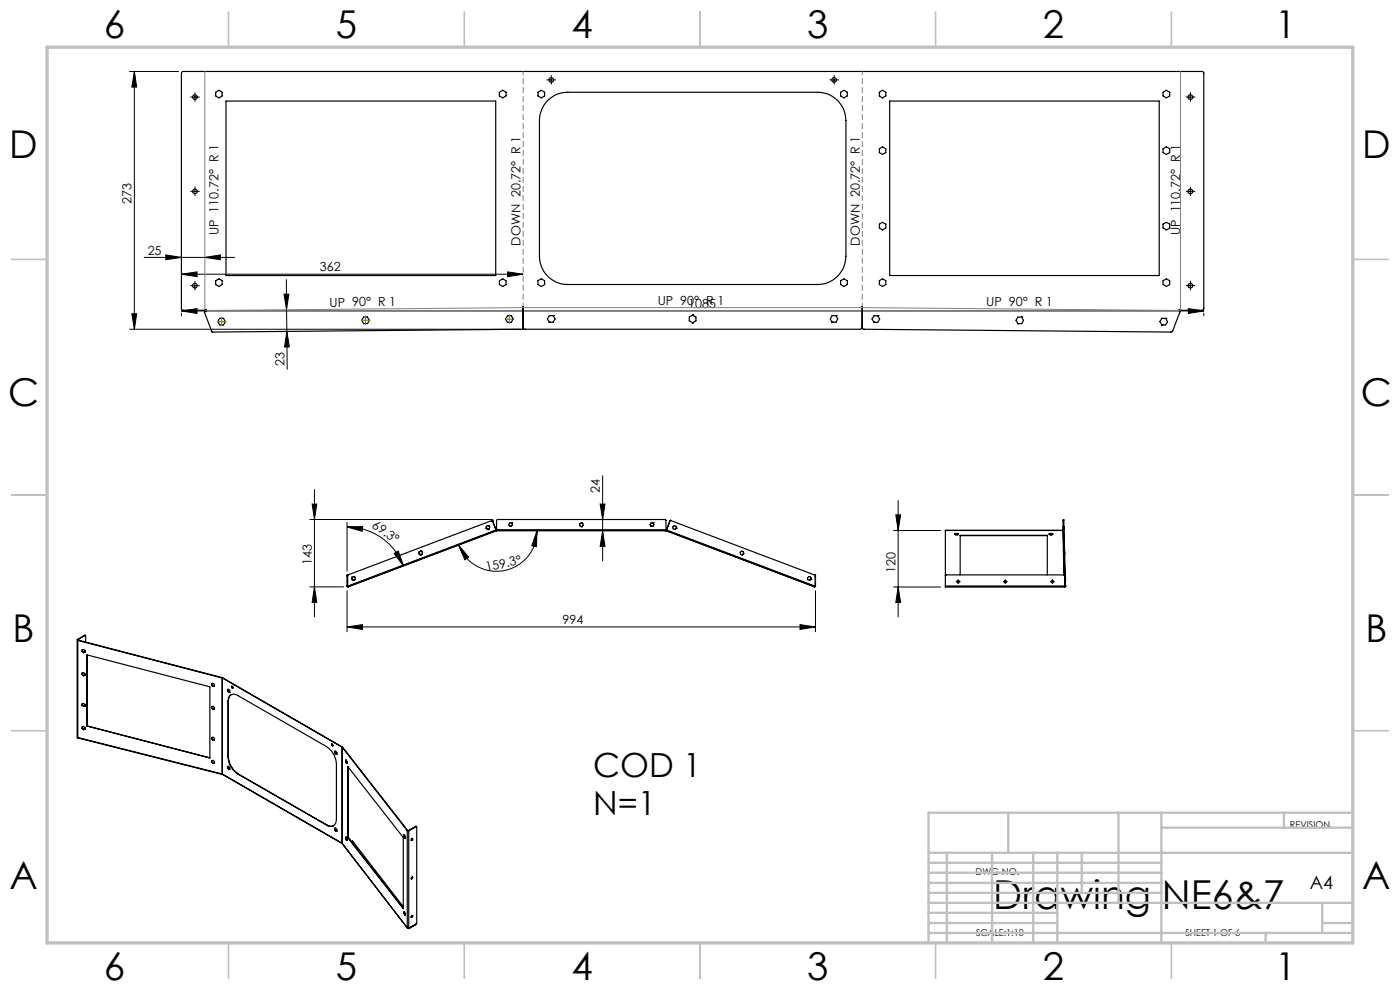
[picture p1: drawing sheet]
<svg xmlns="http://www.w3.org/2000/svg" width="297mm" height="210mm" viewBox="0 0 297 210" stroke-linecap="round" stroke-linejoin="round" font-family="sans-serif">
<g fill="none" stroke="#000" stroke-width=".25">
<path d="M38.6 15.3l216.5-.1 .3 .2v50.2l-.3 .2h-4.6l-.3-.2 .2 .5-1.6 4.1-.3 .2-65.3-.6-.3-.3 .1-4.5-.1 4.5-.3 .3h-71.3l-.3-.3-.1-4.5v4.8l-65.9 .6-1.6-4.2 .3-.1v-.5l-.5 .2h-4.3l-.4-.3zM45.8 19.6l.7-.5 .6 .5v.7l-.6 .5-.7-.5zM105.9 19.6l.7-.5 .8 .5v.7l-.8 .5-.7-.5zM114.1 19.6l.7-.5 .7 .5v.7l-.7 .5-.7-.5zM178.3 19.6l.7-.5 .7 .5v.7l-.7 .5-.7-.5zM186.5 19.6l.7-.5 .7 .5v.7l-.7 .5-.7-.5zM246.7 19.6l.7-.5 .7 .5v.7l-.7 .5-.7-.5zM47.9 21.4h57.3v37h-57.3zM116.2 21.3l.5-.4a5.8 5.8 0 0 1 3.7-1.3h53a6 6 0 0 1 6.1 6v28.8a6 6 0 0 1-6.1 6h-53a6 6 0 0 1-6-6v-28.8a6.3 6.3 0 0 1 1.8-4.3zM186.5 31.6l.7-.5 .7 .5v.8l-.7 .4-.7-.4zM188.7 21.4h57.2v37h-57.2zM246.7 31.6l.7-.5 .7 .5v.8l-.7 .4-.7-.4z"/>
<path d="M45.8 59.5l.7-.3 .6 .3v.9l-.6 .4-.7-.4zM105.9 59.5l.7-.3 .8 .3v.9l-.8 .4-.7-.4zM114.1 59.5l.7-.3 .7 .3v.9l-.7 .4-.7-.4zM178.3 59.5l.7-.3 .7 .3v.9l-.7 .4-.7-.4zM186.5 59.5l.7-.3 .7 .3v.9l-.7 .4-.7-.4zM186.5 47.5l.7-.3 .7 .3v.9l-.7 .4-.7-.4zM246.7 47.5l.7-.3 .7 .3v.9l-.7 .4-.7-.4zM246.7 59.5l.7-.3 .7 .3v.9l-.7 .4-.7-.4zM46.6 67.5h.8l.4 .7-.4 .7h-.8l-.4-.7zM77.1 67.3l.8-.1 .5 .7-.4 .7h-.8l-.5-.6zM107.7 67h.8l.4 .7-.4 .7h-.8l-.5-.7zM116.5 68.4h.1"/>
<path d="M117.3 66.9h.1M117.3 66.9l.5 .8-.5 .7h-.8M117.3 66.9h-.8l-.4 .8 .4 .7M146.9 66.8h.1M146.9 68.5h.1M146.9 66.8l-.7 .4v.8l.7 .5M146.9 66.8l.7 .5v.7l-.7 .5M176.5 68.4h.1M177.3 66.9h.1M177.3 66.9h-.8l-.4 .8 .4 .7M177.3 66.9l.4 .8-.4 .7h-.8M185.4 68.4h.1"/>
<path d="M186.2 67h.1M186.2 67h-.8l-.4 .7 .4 .7M186.2 67l.4 .7-.4 .7h-.8M215.9 68.6h.1M216.7 67.3h.1M216.7 67.3l.4 .7-.4 .6h-.8M216.7 67.3h-.8l-.4 .6 .4 .7M246.5 68.9h.1M247.3 67.5h.1M247.3 67.5l.4 .8-.4 .6h-.8M247.3 67.5h-.8l-.4 .7 .4 .7M88.9 117.4h.1"/>
<path d="M88.9 117.4l.3 .3M89.2 117.7h.1M89.3 116.9h.1M89.3 116.9l-.4 .1v.4M89.3 116.9l.3 .2-.1 .5-.3 .1M103.2 112h.1M103.2 112l.2 .3M103.4 112.3h.1M103.5 112.3h.1M103.6 111.5h.1M103.6 111.5l-.4 .1v.4M103.6 111.5l.3 .3-.1 .4-.3 .1"/>
<path d="M104.3 110.4l-30.5 11.5-.1 .2M104.3 110.4l.2 .2M104.3 110.4h.1M104.5 110.6h.1M104.5 110.6l.7 1.8M105.2 112.4l.1 .1M105.2 112.4h.1M105.2 112.4l-31.5 11.9M105.3 112.5v.1M105.3 112.5l-31.5 11.9M105.3 112.6h.1M105.3 112.6l-31.4 11.9"/>
<path d="M105.3 112.5h.1M105.3 112.4v.1M105.3 112.4v-2l.2-.2h35.6l.2 .2v2M105.3 112.6h36M105.3 112.5h36M105.3 112.4h36M108.1 111.6h.1M108.5 110.9h.1M108.5 110.9l.2 .4-.2 .3h-.4M108.5 110.9h-.4l-.2 .4 .2 .3M123.3 111.7h.1M123.3 110.9h.1"/>
<path d="M123.3 110.9l.4 .2v.4l-.4 .2M123.3 110.9l-.3 .2v.4l.3 .2M138.1 111.6h.1M138.5 110.9h.1M138.5 110.9h-.4l-.2 .4 .2 .3M138.5 110.9l.2 .4-.2 .3h-.4M141.3 112.6h.1M141.3 112.5h.1M141.3 112.4v.1M141.3 112.5v.1M141.3 112.6l31.5 11.9M141.4 112.5l-.1 .1"/>
<path d="M141.4 112.5l31.4 11.9M141.4 112.4v.1M141.4 112.4h.1M141.4 112.4l31.4 11.9M142.2 110.4h.1M142.2 110.4l-.8 2M142.2 110.4l30.7 11.6M142.7 111.8l.4-.3 .3 .1 .1 .4-.3 .3-.4-.1zM143.5 112h.1M157.7 117l-.4-.1-.3 .2 .1 .5 .3 .1M157.7 117l.1 .5M157.7 117l.1 .4"/>
<path d="M157.8 117.5l-.4 .2M157.8 117.4v.1M157.8 117.4l-.4 .3M200.6 112.5v11.8M200.6 112.5h24.9M202.7 113.4h.1M202.7 113.4h.4M202.7 113.2h.4M202.7 113.2l-.2 .1 .2 .1M202.7 113.2h.1M202.7 113.2l-.1 .1 .1 .1M203.1 113.4h.1"/>
<path d="M203.1 113.2l.2 .1-.2 .1M203.1 113.2h.1M203.7 113.6h18.5M222.7 113.4h.1M222.7 113.4h.4M222.7 113.2h.4M222.7 113.2l-.2 .1 .2 .1M222.7 113.2h.1M222.7 113.2l-.1 .1 .1 .1M223.1 113.4h.1M223.1 113.2l.2 .1-.2 .1M223.1 113.2h.1"/>
<path d="M225.5 112.5h-24.9M225.5 112.5h.1M225.5 112.5l.2 9.5M225.6 112.4l-.1 .1M225.6 110.4v-.2l.1 .2M225.6 110.4v2M225.6 110.4l.3 11.7M225.6 112.4l.2 9.7M225.6 110.4h.1M225.6 112.2h.1M225.6 111.8h.1M225.6 111.5v.8"/>
<path d="M225.7 110.4l.3 11.7M225.7 117.6h.1M225.7 117.1h.1M225.7 116.9v.8M16.4 135.7v20.7h.1M16.4 135.6l.1 .2M16.4 135.6l.1 .1M16.5 135.7v.1M16.5 135.8v20.6M16.5 135.8l30.6 8M16.5 135.8h.1M16.5 135.8l30.7 7.9"/>
<path d="M17.4 138.2l.1-.3 .2-.1 .4 .2v.4l-.4 .1M17.4 138.2l.3 .3M17.4 138.2l.4 .2M17.8 138.4l-.1 .1M18 134.8h.1M18 134.8l-1.6 .8M18 134.8h.2v1.4M18 134.8l-1.5 .9M18.1 138.3l-.3 .1M18.5 138.9l26 6.8v15.1l-26-6.8zM18.5 138.9v15.1M73.6 122.2v-.3l.1 .3"/>
<path d="M73.6 124.3l.3 .2M73.6 124.3h.1M73.6 122.2h.1M73.6 122.2v2.1M73.7 124.3l.1 .1M73.7 124.3h.1M73.7 122.1v2.3M73.8 124.4l.1 .1M74.6 122.9h.1M74.6 122.9l.3 .2M74.9 123.1h.1M75 122.3h.1"/>
<path d="M75 122.3l-.4 .1v.5M75 122.3l.4 .2-.1 .5-.4 .1M171.3 122.5l.3-.2 .4 .1v.5l-.3 .2-.4-.1zM172 122.9h.1M172.8 124.4v.1M172.8 124.3v.1M172.8 124.3h.2M172.9 122.2v2.1l-.1 .1M172.9 122.2v-.3l.1 .3M172.9 122.2h.1M173 124.3l-.2 .2M173 122.2v2.1"/>
<path d="M200.6 122.2l.1-.3h25l.2 .3M200.6 124.3v.2h25.2M200.6 124.3h25.4l-.2 .2M203.7 121.9v-8.3h18.5v8.3M225.8 124.5h.1M225.9 124.3l-.1 .2M225.9 123.1h.1M225.9 124.3h.1M225.9 124.3l-.1 .1M225.9 123h.1M225.9 122.5h.1M225.9 122.1v2.2"/>
<path d="M225.9 122.1h.1M226 124.3h.1M226 122.1v2.2M16.5 156.4l30.7 7.9M16.5 156.4l30.6 7.8M17.4 143.1l.1-.3 .2-.1 .4 .2v.4l-.4 .1M17.4 149.6l.1-.3 .2-.1 .4 .3v.3l-.4 .1M17.4 154.5l.1-.3 .2-.1 .4 .3v.3l-.4 .1M17.4 154.5l.3 .3M17.4 149.6l.3 .3M17.4 143.1l.3 .3M17.4 143.1l.4 .2"/>
<path d="M17.4 149.6l.4 .2M17.4 154.5l.4 .2M17.8 143.3l-.1 .1M17.8 149.8l-.1 .1M17.8 154.7l-.1 .1M18.1 143.2l-.3 .1M18.1 149.7l-.3 .1M18.1 154.6l-.3 .1M18.5 154h.1M18.5 154l26 6.8M44.9 145.3v-.3l.3-.1 .3 .3v.3l-.3 .1M44.9 150.2v-.3l.3-.1 .3 .3v.3l-.3 .1"/>
<path d="M44.9 156.8v-.4h.3l.3 .2v.3M44.9 156.8l.3 .2M44.9 150.2l.3 .3M44.9 145.3l.3 .3M44.9 145.3h.1M44.9 145v.3M44.9 149.9v.3M44.9 156.4v.3M44.9 145.3l.3 .2M44.9 150.2h.1M44.9 156.7v.1M44.9 156.7l.3 .3"/>
<path d="M45.2 145.5v.1M45.2 150.5h.1M45.2 157h.1M45.5 156.9l-.3 .1M45.5 145.5h-.3M45.5 150.4l-.3 .1M47.1 143.8h.1M47.1 143.8v20.4M47.2 143.7v.1M47.2 143.8l25.4 14.7M47.2 143.7l-.1 .1M47.2 143.8h.1"/>
<path d="M48.3 146.6v-.3l.2-.1 .3 .3v.4h-.3M48.3 146.6l.2 .3M48.3 146.5v.1M48.3 146.3v.2M48.3 146.5l.3 .4M48.4 148.8a1.28 1.28 0 0 1 .6-1.4 1.28 1.28 0 0 1 1.5 .2l18.8 10.8a4.8 4.8 0 0 1 2.1 3.6v11.8a1.28 1.28 0 0 1-.7 1.4 1.28 1.28 0 0 1-1.4-.2M48.4 148.8v11.7M48.4 148.7v.1M48.4 148.7v11.8M48.6 146.9h-.1M48.6 146.9h.2M49 147.4l-.4 .4-.2 .9"/>
<path d="M49.1 145.6l.1-.1a.21 .21 0 0 1 .2 .2 .21 .21 0 0 1-.2 .3zM49.2 145.5l.2 .5M70.3 157.8l.3 .1v.3a.24 .24 0 0 1-.3-.1 .24 .24 0 0 1 0-.3zM70.4 157.8l.2 .4M71 159.7v-.3l.2-.1 .3 .4v.3M71 159.7l.2 .3M71 159.7h.1M71 159.3v.4M71 159.7l.3 .2M71.3 159.9l-.1 .1M71.3 159.9h.2M71.5 160h-.3"/>
<path d="M72.6 158.5h.1M72.6 158.5v20.3M72.6 158.5l13.8 17.7M72.6 158.5v20.4M72.7 158.5l13.8 17.7M44.9 161.7v-.3l.3-.1 .3 .2v.3l-.3 .1M44.9 161.7l.3 .2M44.9 161.4v.2M44.9 161.6v.1M44.9 161.6l.3 .3M45.2 161.9h.1M45.5 161.8l-.3 .1"/>
<path d="M47.1 164.2h.1M47.2 164.2l25.4 14.8M47.2 164.2l25.4 14.6M48.3 162.9v-.3h.2l.3 .3v.3h-.3M48.3 162.9l.2 .3M48.3 162.6v.3M48.3 162.9h.1M48.3 162.9l.3 .3M48.4 160.5a4.8 4.8 0 0 0 2.1 3.7M48.4 160.5a4.8 4.8 0 0 0 2.2 3.7M48.4 160.5h.1M48.6 163.2h-.1"/>
<path d="M48.8 163.2h-.2M50.5 164.2l18.8 10.8M50.6 164.2h-.1M50.6 164.2l18.7 10.8M69.3 175l.7 .3 .8-.2M69.3 175h.1M71 176v-.3h.2l.3 .3v.3M71 176l.2 .3M71 175.7v.3M71 176h.1M71 176l.3 .3M71.2 176.2l.2 .1"/>
<path d="M71.3 176.3h-.1M71.3 176.3h.2M71.5 176.3h-.3M72.6 178.8v.1M72.6 178.8v.2M72.6 178.9v.1M72.6 179l13.8 17.9M72.6 178.9l13.8 17.9M73.3 161.6v-.4h.2l.1 .8-.1-.1M73.3 177.9v-.3h.2l.1 .7h-.1M73.3 161.6l.2 .3M73.3 177.9l.2 .4"/>
<path d="M73.3 161.6h.1M73.4 161.6l.2 .3M73.4 161.2v.4M73.4 177.6v.3M73.4 177.9h-.1M73.4 177.9l.2 .3M73.6 161.9h-.1M73.6 161.9h.1M73.6 178.2l-.1 .1M73.6 178.2v.1M73.8 162.6l11.7 15.1v15l-11.7-15zM73.8 177.7h.1"/>
<path d="M73.9 177.7l11.6 14.9M73.9 162.7v15M73.9 177.8l.3 .2M74.2 178v.1M74.5 178.5l.3-.1 10.7 13.9M85.7 177.4l.1 .4M85.8 177.4h-.1M85.8 177.4l.1 .3M85.8 177.1v.3M85.8 177.1l.2 .7M85.8 177.1h-.1v.3M85.8 177.8h.2"/>
<path d="M85.9 177.7l-.1 .1M85.9 177.7l.1 .1M86.4 176.2h.3M86.4 176.2v20.6M86.5 176.2h.1M86.5 176.2h-.1M86.6 176.2h.1M86.7 176.2v20.8M87.3 177.9l.2-.1a.22 .22 0 0 1 0 .3 .22 .22 0 0 1-.3 .1zM87.5 177.8v.3l-.3 .2M88.2 175.3h.2M88.2 175.3l-1.6 .9"/>
<path d="M88.2 175.3l.1 .1M88.3 175.4h.1v20.4l-1.7 1.1M88.3 175.4l-1.6 .8M85.7 193.7l.1 .4M85.8 193.4v.3M85.8 193.7h-.1M85.8 193.7l.1 .4M85.8 194.1h.2M85.8 193.4l.2 .7M85.8 193.4h-.1v.3M85.9 194.1h-.1M85.9 194.1h.1"/>
<path d="M86.4 196.8l.3 .1M86.4 196.8l.3 .2M86.7 196.9h.1M87.2 194.5l.1 .1M87.3 186.1l.2-.1a.19 .19 0 0 1 0 .3 .19 .19 0 0 1-.3 0zM87.5 186v.2l-.3 .2M87.5 194.2v.2l-.3 .2M88.3 196l-1.6 1M88.3 196l-1.6 .9"/>
<circle cx="116.9" cy="17" r=".5"/>
<circle cx="176.9" cy="17" r=".5"/>
<circle cx="41.3" cy="20.6" r=".5"/>
<circle cx="252.5" cy="20.6" r=".51"/>
<circle cx="41.3" cy="40.6" r=".5"/>
<circle cx="252.5" cy="40.6" r=".51"/>
<circle cx="41.3" cy="60.6" r=".5"/>
<circle cx="252.5" cy="60.6" r=".51"/>
<circle cx="203.3" cy="123.4" r=".25"/>
<circle cx="213.3" cy="123.4" r=".25"/>
<circle cx="223.3" cy="123.4" r=".25"/>
<circle cx="87.4" cy="194.4" r=".22"/>
</g>
<g fill="none" stroke="#000" stroke-width=".21">
<path d="M27.5 15.2h10.4M28.5 15.2l.5 3.3h-1zM28.5 15.2v54.6M116.5 17h.9M116.9 16.5v1M176.4 17h1M177 16.5v1M40.9 20.6h.9M41.3 20.1v1M252 20.6h1M252.5 20.1v1M30.6 54.6h19.2"/>
<path d="M35.2 54.1l3.3 .5-3.3 .5zM38.5 58.2l3.3-.5v1zM38.5 58.2h72.4M40.9 40.6h.9M41.3 40.1v1M43.5 54.6l3.2-.5v1zM60.7 59.3l.1 6.4M107.7 57.7l3.2 .5-3.2 .5zM252 40.6h1M252.5 40.1v1M27.5 69.8h82.9M28 66.6h1l-.5 3.2z"/>
<path d="M38.5 66l3.3-.5v1zM38.5 66.4v.6M38.5 66h216.9M40.9 60.6h.9M41.3 60.1v1M60.3 62.4h1l-.5 3.3zM60.8 65.7l.1 4.6M60.9 70.3l.5 3.3h-1zM60.9 70.3v8M252 60.6h1M252.1 65.5l3.3 .5-3.3 .5zM252.5 60.1v1"/>
<path d="M255.4 66.4v.6M65.7 110.2h38.9M66.2 106.9h1l-.5 3.3zM66.7 103.8v27M73.6 111.8l3.3-.1-.1 1zM73.6 111.8a12.8 12.8 0 0 1 12 8.3M73.6 110.8v10.4M83.6 117.4l.9-.5 1.1 3.2zM97.3 115.6l2.1 2.6-.8 .5zM113.9 112.6l-.1 3.3-1-.1zM113.9 112.6a8.6 8.6 0 0 1-7 8.4 8.6 8.6 0 0 1-9.6-5.4M127.3 106.9h1l-.5 3.3z"/>
<path d="M127.8 112.6l.5 3.3h-1zM127.8 100.9v18M189.5 112.5h10M190 109.2h1.1l-.6 3.3zM190.5 106.2v24.7M65.7 124.5h7.2M66.7 124.5l.5 3.3h-1zM73.6 133l3.3-.5v1zM73.6 125.3v8.7M73.6 133h99.4M169.7 132.5l3.3 .5-3.3 .5zM173 125.3v8.7"/>
<path d="M189.5 124.5h10M190.5 124.5l.6 3.3h-1.1zM203 123.4h.5M203.3 123.1v.5M213 123.4h.5M213.3 123.1v.5M223 123.4h.5M223.3 123.1v.5"/>
</g>
<g fill="none" stroke="#000" stroke-width=".21" stroke-dasharray="15.2 1.3 1.3 1.3" stroke-linecap="butt">
<path d="M116.5 16.9h-.5M117 16.4v-.5M117 17.4v.5M117.5 16.9h.5M176.5 16.9h-.5M177 16.4v-.5M177 17.4v.5M177.5 16.9h.5M40.9 20.6h-.5M41.4 20.1v-.5M41.4 21.1v.5M41.9 20.6h.5"/>
<path d="M252.1 20.6h-.5M252.6 20.1v-.5M252.6 21.1v.5M253.1 20.6h.5M40.9 40.6h-.5M41.4 40.1v-.5M41.4 41.1v.5M41.9 40.6h.5M252.1 40.6h-.5M252.6 40.1v-.5M252.6 41.1v.5M253.1 40.6h.5"/>
<path d="M40.9 60.6h-.5M41.4 60.1v-.5M41.4 61.1v.5M41.9 60.6h.5M252.1 60.6h-.5M252.6 60.1v-.5M252.6 61.1v.5M253.1 60.6h.5M203 123.4h-.2M203.3 123.1v-.2M203.3 123.6v.3M203.5 123.4h.3"/>
<path d="M213 123.4h-.2M213.3 123.1v-.2M213.3 123.6v.3M213.5 123.4h.3M223 123.4h-.2M223.3 123.1v-.2M223.3 123.6v.3M223.5 123.4h.3"/>
</g>
<path d="M46.5 68.2h-.5M47 67.7v-.5M47 68.7v.5M47.5 68.2h.5M77.1 67.9h-.5M77.6 67.4v-.5M77.6 68.4v.5M78.1 67.9h.5M107.6 67.7h-.5M108.1 67.2v-.5M108.1 68.2v.5M108.6 67.7h.5" fill="none" stroke="#808000" stroke-width=".21" stroke-dasharray="15.2 1.3 1.3 1.3" stroke-linecap="butt"/>
<path d="M182.9 15.1v49.9M111 65v-49.9" fill="none" stroke="#808080" stroke-width=".21" stroke-dasharray="1.3 .6" stroke-dashoffset=".5" stroke-linecap="butt"/>
<path d="M46.5 68.2h1M47 67.7v1M77 67.9h1M77.5 67.4v1.1M107.6 67.7h1M108.1 67.2v1" fill="none" stroke="#808000" stroke-width=".21"/>
<path d="M43.5 15.2v50.5M250.4 15.2v50.6M110.9 65.3l-67.2 .6M111 65.3h71.9M183 65.3l67.3 .6" fill="none" stroke="#808080" stroke-width=".21"/>
<g fill="none" stroke="#c0c0c0" stroke-width=".35">
<path d="M48.5 2.5v7.5M98.5 2.5v7.5M148.5 2.5v7.5M198.5 2.5v7.5M248.5 2.5v7.5M2.5 55h7.5M287 55h7.5M2.5 105h7.5M287 105h7.5M2.5 155h7.5M287 155h7.5M48.5 200v7.5"/>
<path d="M98.5 200v7.5M148.5 200v7.5M198.5 200v7.5M248.5 200v7.5"/>
</g>
<g fill="none" stroke="#c0c0c0" stroke-width=".5">
<path d="M213.9 172.4v8.5M237.3 172.4v19.1M246.4 172.4v27.6M246.4 175.6h40.6M272.4 172.4v3.2M287 172.4h-90v27.6M197 197.9h90M197 180.9h90M197 189.4h49.4M197 187.3h49.4M197 185.1h49.4M197 183h49.4"/>
<path d="M197 195.8h27.3M197 193.6h27.3M197 191.5h90M200.9 180.9v19.1M210.5 180.9v19.1M219.2 180.9v19.1M224.3 180.9v19.1M229.5 180.9v8.5M268.5 197.9v2.1M280.5 195.8h6.5M280.5 191.5v6.4"/>
</g>
<path d="M10 10h277v190h-277z" fill="none" stroke="#c0c0c0" stroke-width=".7"/>
<g fill="#000">
<path d="M35.2 54.1l3.3 .5-3.3 .5zM43.5 54.6l3.2-.5v1z"/>
<path d="M38.5 58.2l3.3-.5v1zM107.7 57.7l3.2 .5-3.2 .5z"/>
<path d="M28 66.6h1l-.5 3.2zM28.5 15.2l.5 3.3h-1z"/>
<path d="M38.5 66l3.3-.5v1zM252.1 65.5l3.3 .5-3.3 .5z"/>
<path d="M60.3 62.4h1l-.5 3.3zM60.9 70.3l.5 3.3h-1z"/>
<path d="M97.3 115.6l2.1 2.6-.8 .5zM113.9 112.6l-.1 3.3-1-.1z"/>
<path d="M127.3 106.9h1l-.5 3.3zM127.8 112.6l.5 3.3h-1z"/>
<path d="M66.7 124.5l.5 3.3h-1zM66.2 106.9h1l-.5 3.3z"/>
<path d="M73.6 133l3.3-.5v1zM169.7 132.5l3.3 .5-3.3 .5z"/>
<path d="M83.6 117.4l.9-.5 1.1 3.2zM73.6 111.8l3.3-.1-.1 1z"/>
<path d="M190.5 124.5l.6 3.3h-1.1zM190 109.2h1.1l-.6 3.3z"/>
</g>
<text font-size="8.5" x="210.7" y="192.7">Drawing NE6&amp;7</text>
<g font-size="8.1">
<text x="22" y="8">6</text>
<text x="71.2" y="8">5</text>
<text x="121.2" y="8">4</text>
<text x="171.2" y="8">3</text>
<text x="221.2" y="8">2</text>
<text x="270.5" y="8">1</text>
<text x="2" y="33.6">D</text>
<text x="289" y="33.6">D</text>
<text x="1.7" y="86.1">C</text>
<text x="288.7" y="86.1">C</text>
<text x="2.7" y="136.1">B</text>
<text x="289.7" y="136.1">B</text>
<text x="2" y="188.6">A</text>
<text x="289" y="188.6">A</text>
<text x="22" y="208">6</text>
<text x="71.2" y="208">5</text>
<text x="121.2" y="208">4</text>
<text x="171.2" y="208">3</text>
<text x="221.2" y="208">2</text>
<text x="270.5" y="208">1</text>
</g>
<g font-size="7.1">
<text x="125.8" y="164.8">COD 1</text>
<text x="125.8" y="172.9">N=1</text>
</g>
<text font-size="3.9" x="277.9" y="188.5">A4</text>
<g font-size="2.7">
<text x="27.9" y="43.2" transform="rotate(-90 27.9 43.2)">273</text>
<text x="31.3" y="54">25</text>
<text x="46.4" y="49.9" transform="rotate(-90 46.4 49.9)">UP 110.72° R 1</text>
<text x="110.4" y="52.1" transform="rotate(-90 110.4 52.1)">DOWN 20.72° R 1</text>
<text x="182.4" y="52.1" transform="rotate(-90 182.4 52.1)">DOWN 20.72° R 1</text>
<text x="250.4" y="49.9" transform="rotate(-90 250.4 49.9)">UP 110.72° R 1</text>
<text x="67.8" y="57.6">362</text>
<text x="69.9" y="65.1" transform="rotate(-1 69.9 65.1)">UP 90° R 1</text>
<text x="139.5" y="64.7">UP 90° R 1</text>
<text x="146" y="65.4">1085</text>
<text x="209.2" y="64.9" transform="rotate(1 209.2 64.9)">UP 90° R 1</text>
<text x="60.3" y="77.6" transform="rotate(-91 60.3 77.6)">23</text>
<text x="127.3" y="104.6" transform="rotate(-90 127.3 104.6)">24</text>
<text x="78.8" y="111.8" transform="rotate(35 78.8 111.8)">69.3°</text>
<text x="66.2" y="119.9" transform="rotate(-90 66.2 119.9)">143</text>
<text x="103.2" y="121.2" transform="rotate(-12 103.2 121.2)">159.3°</text>
<text x="190" y="121.4" transform="rotate(-90 190 121.4)">120</text>
<text x="119.3" y="132.4">994</text>
</g>
<g font-size="2">
<text x="273.7" y="175.6">REVISION</text>
<text x="207" y="185.5">DWG NO.</text>
<text x="207.1" y="198.6">SCALE:1:10</text>
<text x="251.5" y="198.6">SHEET 1 OF 6</text>
</g>
</svg>
